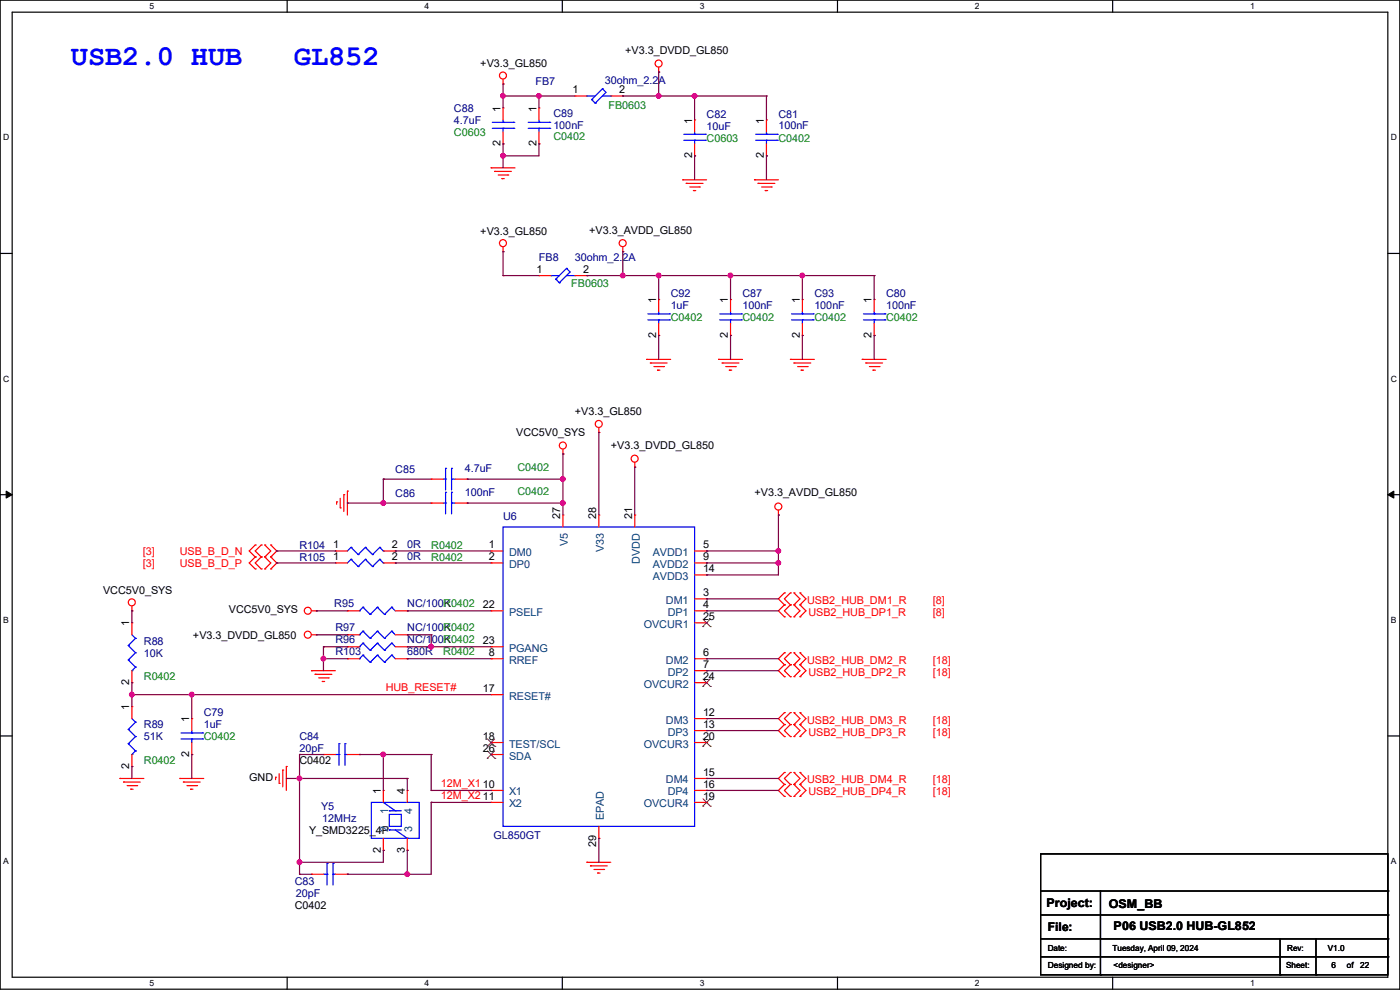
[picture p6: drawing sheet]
<svg xmlns="http://www.w3.org/2000/svg" width="297mm" height="210mm" viewBox="0 0 297 210" stroke-linecap="round" stroke-linejoin="round" font-family="sans-serif">
<path d="M0 0h297v209.8h-297zM2.6 2.6h291.8v204.7h-291.8z" fill="none" stroke="#000" stroke-width=".25"/>
<g fill="#fff">
<path d="M31.7 .3h1v2h-1z"/>
<path d="M31.7 207.6h1v1.9h-1z"/>
</g>
<path d="M60.9 0v2.6M60.9 207.3v2.5" fill="none" stroke="#000" stroke-width=".25"/>
<g fill="#fff">
<path d="M90.1 .3h1v2h-1z"/>
<path d="M90.1 207.6h1v1.9h-1z"/>
</g>
<path d="M119.3 0v2.6M119.3 207.3v2.5" fill="none" stroke="#000" stroke-width=".25"/>
<g fill="#fff">
<path d="M148.5 .3h.9v2h-.9z"/>
<path d="M148.5 207.6h.9v1.9h-.9z"/>
</g>
<path d="M177.7 0v2.6M177.7 207.3v2.5" fill="none" stroke="#000" stroke-width=".25"/>
<g fill="#fff">
<path d="M206.8 .3h1v2h-1z"/>
<path d="M206.8 207.6h1v1.9h-1z"/>
</g>
<path d="M236.1 0v2.6M236.1 207.3v2.5" fill="none" stroke="#000" stroke-width=".25"/>
<g fill="#fff">
<path d="M265.2 .3h1v2h-1z"/>
<path d="M265.2 207.6h1v1.9h-1z"/>
<path d="M.7 28.2h1.2v1.9h-1.2z"/>
<path d="M295.1 28.2h1.2v1.9h-1.2z"/>
<path d="M.7 79.3h1.2v2h-1.2z"/>
<path d="M295.1 79.3h1.2v2h-1.2z"/>
</g>
<path d="M0 53.8h2.6M294.4 53.8h2.6" fill="none" stroke="#000" stroke-width=".25"/>
<g fill="#fff">
<path d="M.7 130.5h1.2v2h-1.2z"/>
<path d="M295.1 130.5h1.1v2h-1.1z"/>
</g>
<path d="M0 104.9h2.6M294.4 104.9h2.6" fill="none" stroke="#000" stroke-width=".25"/>
<path d="M1.3 104.2l1.3 .7-1.3 .8zM294.4 104.9l1.3-.7v1.5z" fill="#000" stroke="#000" stroke-width=".21"/>
<g fill="#fff">
<path d="M.7 181.7h1.2v2h-1.2z"/>
<path d="M295.1 181.7h1.1v2h-1.1z"/>
</g>
<g fill="none" stroke="#000" stroke-width=".25">
<path d="M0 156.1h2.6M294.4 156.1h2.6M220.8 181.1h73.6v25.7h-73.6zM220.8 189h73.6M220.8 194.1h73.6M220.8 199.2h73.6M233.5 189v17.8M271.6 199.2v7.6M279.2 199.2v7.6M294.4 189h.1M294.4 194.1h.1M294.4 199.2h.1"/>
<path d="M220.8 203h73.6M233.5 206.8h.1M271.6 206.8h.1M279.2 206.8h.1M294.4 203h.1"/>
</g>
<g fill="none" stroke="#f00" stroke-width=".25">
<path d="M106.7 17.8h.1M106.7 16.8v1M139.7 15.3h.1M139.7 14.3v1M104.2 35.6h.1M104.2 35.6h5.1M104.9 36.4h.1M104.9 36.4h3.6M105.7 37.1h2M106.5 37.9h.1M106.5 37.9h.5M106.7 22.9h.1"/>
<path d="M106.7 30.5h.1M106.7 22.9v2.5M106.7 28v2.5M107.7 37.1h.1M114.3 22.9h.1M114.3 30.5h.1M114.3 22.9v2.5M114.3 28v2.5M122 20.4h.1M122 20.4h2.5M129.6 20.4h2.5M132.1 20.4h.1"/>
<path d="M144.8 38.1h.1M144.8 38.1h5.1M145.6 38.9h.1M145.6 38.9h3.5M146.3 39.7h2.1M147.4 25.4h.1M147.4 33.1h.1M147.4 25.4v2.6M147.4 30.5v2.6M148.4 39.7h.1M160.1 38.1h.1M160.1 38.1h5"/>
<path d="M160.8 38.9h.1M160.8 38.9h3.6M161.6 39.7h2M162.6 25.4h.1M162.6 33.1h.1M162.6 25.4v2.6M162.6 30.5v2.6M163.6 39.7h.1M106.7 53.4h.1M106.7 52.4v1M114.3 58.5h.1M114.3 58.5h2.6"/>
<path d="M122 58.5h2.5M124.5 58.5h.1M132.1 53.4h.1M132.1 52.4v1M147.1 40.4h.1M147.1 40.4h.5M162.3 40.4h.1M162.3 40.4h.6M137.2 76.2h.1M137.2 76.2h5.1M138 77h.1M138 77h3.5"/>
<path d="M138.7 77.8h2.1M139.5 78.5h.1M139.5 78.5h.5M139.7 63.5h.1M139.7 71.2h.1M139.7 63.5v2.6M139.7 68.6v2.6M140.8 77.8h.1M152.4 76.2h.1M152.4 76.2h5.1M153.2 77h.1M153.2 77h3.6"/>
<path d="M154 77.8h2M154.7 78.5h.1M154.7 78.5h.5M155 63.5h.1M155 71.2h.1M155 63.5v2.6M155 68.6v2.6M156 77.8h.1M167.7 76.2h.1M167.7 76.2h5.1M168.4 77h.1M168.4 77h3.6"/>
<path d="M169.2 77.8h2M170 78.5h.1M170 78.5h.5M170.2 63.5h.1M170.2 71.2h.1M170.2 63.5v2.6M170.2 68.6v2.6M171.2 77.8h.1M182.9 76.2h.1M182.9 76.2h5.1M183.7 77h.1M183.7 77h3.5"/>
<path d="M184.4 77.8h2.1M185.2 78.5h.1M185.2 78.5h.5M185.5 63.5h.1M185.5 71.2h.1M185.5 63.5v2.6M185.5 68.6v2.6M186.5 77.8h.1M119.4 96.3h.1M119.4 95.3v1M127 91.7h.1M127 90.7v1"/>
<path d="M134.7 99.1h.1M134.7 98.1v1M54.1 115.6h.1M54.1 118.2h.1M54.1 115.6l-1.2 1.3 1.2 1.3M54.1 118.2l-1.2 1.2 1.2 1.3M55.4 118.2h.1M55.4 115.6h.1M55.4 115.6l-1.3 1.3 1.3 1.3M55.4 118.2l-1.3 1.2 1.3 1.3M56.2 118.2h.1M56.2 115.6h.1"/>
<path d="M56.2 115.6l1.2 1.3-1.2 1.3M56.2 118.2l1.2 1.2-1.2 1.3M57.4 115.6h.1M57.4 118.2h.1M57.4 115.6l1.3 1.3-1.3 1.3M57.4 118.2l1.3 1.2-1.3 1.3M71.2 116.9h.1M71.2 119.4h.1M71.2 116.9h2.5M71.2 119.4h2.5M71.4 106.5h.1M71.4 106.5v.5"/>
<path d="M72.2 107.7h.1M72.2 105.7v2M72.9 104.9h.1M72.9 104.9v3.6M73.7 104.2h.1M73.7 104.2v5.1M81.3 116.9h2.6M81.3 119.4h2.6M83.9 116.9h.1M83.9 119.4h.1M91.5 101.6h.1M91.5 106.7h.1"/>
<path d="M91.5 101.6h2.5M91.5 106.7h2.5M96.6 101.6h2.5M96.6 106.7h2.5M99.1 101.6h.1M99.1 106.7h.1M104.2 116.9h.1M104.2 119.4h.1M104.2 116.9h2.5M104.2 119.4h2.5M119.4 109.3h.1M119.4 109.3v2.5"/>
<path d="M127 109.3h.1M127 109.3v2.5M134.7 109.3h.1M134.7 109.3v2.5M147.4 116.9h2.5M147.4 119.4h2.5M149.9 116.9h.1M149.9 119.4h.1M165.1 109.3h.1M165.1 108.2v1.1M28 129.6h.1M28 132.1h.1"/>
<path d="M28 128.6v1M28 132.1v2.6M54.1 120.7h.1M55.4 120.7h.1M56.2 120.7h.1M57.4 120.7h.1M66.1 129.6h1M66.1 134.7h1M67.1 129.6h.1M67.1 134.7h.1M73.7 139.7h.1M73.7 129.6h.1"/>
<path d="M73.7 134.7h.1M73.7 137.2h.1M73.7 129.6h2.5M73.7 134.7h2.5M73.7 139.7h2.5M73.7 137.2h2.5M83.9 129.6h2.5M83.9 134.7h2.5M83.9 139.7h2.5M83.9 137.2h2.5M86.4 139.7h.1M86.4 129.6h.1"/>
<path d="M86.4 134.7h.1M86.4 137.2h.1M104.2 137.2h.1M104.2 129.6h.1M104.2 139.7h.1M104.2 129.6h2.5M104.2 139.7h2.5M104.2 137.2h2.5M147.4 129.6h2.5M147.4 139.7h2.5M147.4 122h2.5M147.4 127h2.5"/>
<path d="M147.4 132.1h2.5M149.9 122h.1M149.9 127h.1M149.9 139.7h.1M149.9 129.6h.1M149.9 132.1h.1M166.4 125.8h.1M166.4 128.3h.1M166.4 130.9h.1M166.4 138.5h.1M166.4 125.8l-1.3 1.2 1.3 1.3M166.4 128.3l-1.3 1.3 1.3 1.3"/>
<path d="M166.4 138.5l-1.3 1.2 1.3 1.3M167.7 128.3h.1M167.7 125.8h.1M167.7 130.9h.1M167.7 138.5h.1M167.7 125.8l-1.3 1.2 1.3 1.3M167.7 128.3l-1.3 1.3 1.3 1.3M167.7 138.5l-1.3 1.2 1.3 1.3M168.4 128.3h.1M168.4 125.8h.1M168.4 130.9h.1M168.4 138.5h.1"/>
<path d="M168.4 125.8l1.3 1.2-1.3 1.3M168.4 128.3l1.3 1.3-1.3 1.3M168.4 138.5l1.3 1.2-1.3 1.3M169.7 125.8h.1M169.7 128.3h.1M169.7 130.9h.1M169.7 138.5h.1M169.7 125.8l1.3 1.2-1.3 1.3M169.7 128.3l1.3 1.3-1.3 1.3M169.7 138.5l1.3 1.2-1.3 1.3M28 149.9h.1M28 144.8h.1"/>
<path d="M28 142.3v2.5M28 149.9v2.5M40.7 152.4h.1M40.7 152.4v2.6M40.7 157.5v2.6M66.1 142.3h.1M66.1 142.3h5.1M66.8 143h.1M66.8 143h3.6M67.6 143.8h2M68.4 144.6h.1M68.4 144.6h.5"/>
<path d="M69.6 143.8h.1M104.2 147.4h.1M104.2 157.5h.1M104.2 157.5h2.5M104.2 147.4h2.5M147.4 142.3h2.5M147.4 152.4h2.5M147.4 155h2.5M147.4 144.8h2.5M147.4 157.5h2.5M149.9 152.4h.1M149.9 142.3h.1"/>
<path d="M149.9 155h.1M149.9 144.8h.1M149.9 157.5h.1M166.4 151.2h.1M166.4 153.7h.1M166.4 156.3h.1M166.4 141h.1M166.4 143.6h.1M166.4 151.2l-1.3 1.2 1.3 1.3M166.4 153.7l-1.3 1.3 1.3 1.3M166.4 141l-1.3 1.3 1.3 1.3M167.7 153.7h.1"/>
<path d="M167.7 151.2h.1M167.7 156.3h.1M167.7 141h.1M167.7 143.6h.1M167.7 151.2l-1.3 1.2 1.3 1.3M167.7 153.7l-1.3 1.3 1.3 1.3M167.7 141l-1.3 1.3 1.3 1.3M168.4 153.7h.1M168.4 151.2h.1M168.4 156.3h.1M168.4 141h.1M168.4 143.6h.1"/>
<path d="M168.4 151.2l1.3 1.2-1.3 1.3M168.4 153.7l1.3 1.3-1.3 1.3M168.4 141l1.3 1.3-1.3 1.3M169.7 151.2h.1M169.7 153.7h.1M169.7 156.3h.1M169.7 141h.1M169.7 143.6h.1M169.7 151.2l1.3 1.2-1.3 1.3M169.7 153.7l1.3 1.3-1.3 1.3M169.7 141l1.3 1.3-1.3 1.3M25.4 165.1h.1"/>
<path d="M25.4 165.1h5.1M26.2 165.9h.1M26.2 165.9h3.6M27 166.7h2M27.7 167.4h.1M27.7 167.4h.5M28 162.6h.1M28 160.1v2.5M29 166.7h.1M38.1 165.1h.1M38.1 165.1h5.1M38.9 165.9h.1"/>
<path d="M38.9 165.9h3.6M39.7 166.7h2M40.4 167.4h.1M40.4 167.4h.5M40.7 160.1h.1M41.7 166.7h.1M58.5 164.9h.1M58.5 164.9v.5M59.2 166.2h.1M59.2 164.1v2.1M60 163.4h.1M60 163.4v3.5"/>
<path d="M60.7 162.6h.1M60.7 162.6v5.1M68.6 160.1h.1M68.6 160.1h2.6M73.7 160.1h2.5M76.2 160.1h.1M81.3 167.7h.1M81.3 167.7v2.5M81.3 177.8v2.6M86.4 167.7h.1M86.4 167.7v2.5M86.4 177.8v2.6"/>
<path d="M104.2 160.1h.1M104.2 167.7h.1M104.2 170.2h.1M104.2 167.7h2.5M104.2 170.2h2.5M104.2 160.1h2.5M127 177.8h.1M127 175.3v2.5M147.4 165.1h2.5M147.4 167.7h2.5M147.4 170.2h2.5M149.9 165.1h.1"/>
<path d="M149.9 167.7h.1M149.9 170.2h.1M166.4 163.9h.1M166.4 166.4h.1M166.4 169h.1M166.4 163.9l-1.3 1.2 1.3 1.3M166.4 166.4l-1.3 1.3 1.3 1.3M167.7 166.4h.1M167.7 163.9h.1M167.7 169h.1M167.7 163.9l-1.3 1.2 1.3 1.3M167.7 166.4l-1.3 1.3 1.3 1.3"/>
<path d="M168.4 166.4h.1M168.4 163.9h.1M168.4 169h.1M168.4 163.9l1.3 1.2-1.3 1.3M168.4 166.4l1.3 1.3-1.3 1.3M169.7 163.9h.1M169.7 166.4h.1M169.7 169h.1M169.7 163.9l1.3 1.2-1.3 1.3M169.7 166.4l1.3 1.3-1.3 1.3M66.1 185.5h.1M66.1 185.5h2.5"/>
<path d="M71.2 185.5h2.5M73.7 185.5h.1M81.3 180.4h.1M86.4 180.4h.1M124.5 182.9h.1M124.5 182.9h5.1M125.3 183.7h.1M125.3 183.7h3.5M126 184.4h2.1M126.8 185.2h.1M126.8 185.2h.5M128.1 184.4h.1"/>
<circle cx="106.7" cy="16" r=".74"/>
<circle cx="139.7" cy="13.5" r=".74"/>
<circle cx="106.7" cy="51.6" r=".74"/>
<circle cx="132.1" cy="51.6" r=".74"/>
<circle cx="119.4" cy="94.5" r=".74"/>
<circle cx="127" cy="89.9" r=".74"/>
<circle cx="134.6" cy="97.3" r=".74"/>
<circle cx="165.1" cy="107.5" r=".74"/>
<circle cx="28" cy="127.8" r=".74"/>
<circle cx="65.3" cy="134.6" r=".74"/>
<circle cx="65.3" cy="129.6" r=".74"/>
</g>
<g fill="none" stroke="#00f" stroke-width=".25">
<path d="M127.8 18.8h.1M127.8 18.8l.8 .8-2.3 2.3M127.8 18.8l-2.3 2.3M104.4 27.2h4.6M104.4 26h4.6M106.7 26h.1M106.7 27.2h.1M106.7 25.4v.6M106.7 27.2v.8M109 27.2h.1M109 26h.1M112.1 27.2h4.5"/>
<path d="M112.1 26h4.5M114.3 26h.1M114.3 27.2h.1M114.3 25.4v.6M114.3 27.2v.8M116.6 27.2h.1M116.6 26h.1M124.5 20.4h.1M124.5 20.4h1.8M125.5 21.1h.1M125.5 21.1l.8 .8M126.3 21.9h.1"/>
<path d="M127.8 20.4h1.8M129.6 20.4h.1M145.1 29.8h4.5M145.1 28.5h4.5M147.4 28.5h.1M147.4 29.8h.1M147.4 28v.5M147.4 29.8v.7M149.6 29.8h.1M149.6 28.5h.1M160.3 29.8h4.6M160.3 28.5h4.6"/>
<path d="M162.6 28.5h.1M162.6 29.8h.1M162.6 28v.5M162.6 29.8v.7M164.9 29.8h.1M164.9 28.5h.1M116.9 58.5h.1M116.9 58.5h1.8M117.9 59.2h.1M117.9 59.2l.8 .8M118.7 60h.1M120.2 56.9h.1"/>
<path d="M120.2 58.5h1.8M120.2 56.9l.7 .8-2.2 2.3M120.2 56.9l-2.3 2.3M122 58.5h.1M137.5 67.9h4.5M137.5 66.6h4.5M139.7 66.6h.1M139.7 67.9h.1M139.7 66.1v.5M139.7 67.9v.7M142 67.9h.1M142 66.6h.1"/>
<path d="M152.7 67.9h4.6M152.7 66.6h4.6M155 66.6h.1M155 67.9h.1M155 66.1v.5M155 67.9v.7M157.3 67.9h.1M157.3 66.6h.1M167.9 67.9h4.6M167.9 66.6h4.6M170.2 66.6h.1M170.2 67.9h.1"/>
<path d="M170.2 66.1v.5M170.2 67.9v.7M172.5 67.9h.1M172.5 66.6h.1M183.2 67.9h4.5M183.2 66.6h4.5M185.5 66.6h.1M185.5 67.9h.1M185.5 66.1v.5M185.5 67.9v.7M187.7 67.9h.1M187.7 66.6h.1"/>
<path d="M94.5 99.4h.1M94.5 99.4v4.5M95.8 99.4h.1M95.8 99.4v4.5M74.5 116.1h.1M74.5 118.7h.1M74.5 116.1l-.8 .8M74.5 116.1l1.5 1.5M74.5 118.7l-.8 .7M74.5 118.7l1.5 1.5M76 117.6h.1M77.5 116.1h.1"/>
<path d="M77.5 118.7h.1M77.5 116.1l-1.5 1.5M77.5 116.1l1.5 1.5M77.5 118.7l-1.5 1.5M77.5 118.7l1.5 1.5M79 117.6h.1M80.6 116.1h.1M80.6 118.7h.1M80.6 116.1l-1.6 1.5M80.6 116.1l.7 .8M80.6 118.7l-1.6 1.5M80.6 118.7l.7 .7"/>
<path d="M81.3 116.9h.1M81.3 119.4h.1M94 101.6h.5M94 106.7h.5M94.5 101.6h.1M94.5 106.7h.1M94.5 104.4h.1M94.5 104.4v4.6M95.8 101.6h.1M95.8 104.4h.1M95.8 106.7h.1M95.8 101.6h.8"/>
<path d="M95.8 104.4v4.6M95.8 106.7h.8M106.7 111.8h40.7v63.5h-40.7zM27.2 136.9h.1M27.2 140h.1M27.2 136.9l1.5 1.6M27.2 140l1.5 1.5M28 134.7l.7 .7M28.7 135.4h.1M28.7 138.5h.1M28.7 135.4l-1.5 1.5M28.7 138.5l-1.5 1.5"/>
<path d="M76 120.2h.1M76.2 139.7h.1M76.2 129.6h.1M76.2 134.7h.1M76.2 137.2h.1M77 139h.1M77 128.8h.1M77 133.9h.1M77 136.4h.1M77 139l1.5 1.5M77 139l-.8 .7M77 128.8l1.5 1.5"/>
<path d="M77 128.8l-.8 .8M77 133.9l1.5 1.5M77 133.9l-.8 .8M77 136.4l1.5 1.6M77 136.4l-.8 .8M78.5 130.3h.1M78.5 135.4h.1M78.5 138h.1M79 120.2h.1M80.1 139h.1M80.1 128.8h.1M80.1 133.9h.1"/>
<path d="M80.1 136.4h.1M80.1 139l1.5 1.5M80.1 139l-1.6 1.5M80.1 128.8l1.5 1.5M80.1 128.8l-1.6 1.5M80.1 133.9l1.5 1.5M80.1 133.9l-1.6 1.5M80.1 136.4l1.5 1.6M80.1 136.4l-1.6 1.6M81.6 130.3h.1M81.6 135.4h.1M81.6 138h.1"/>
<path d="M83.1 139h.1M83.1 128.8h.1M83.1 133.9h.1M83.1 136.4h.1M83.1 139l.8 .7M83.1 139l-1.5 1.5M83.1 128.8l.8 .8M83.1 128.8l-1.5 1.5M83.1 133.9l.8 .8M83.1 133.9l-1.5 1.5M83.1 136.4l.8 .8M83.1 136.4l-1.5 1.6"/>
<path d="M27.2 154.7h.1M27.2 157.8h.1M27.2 154.7l1.5 1.6M27.2 157.8l1.5 1.5M28 142.3h.1M28 152.4l.7 .8M28.7 153.2h.1M28.7 156.3h.1M28.7 159.3h.1M28.7 141.5h.1M28.7 153.2l-1.5 1.5M28.7 156.3l-1.5 1.5"/>
<path d="M28.7 159.3l-.7 .8M28.7 141.5l-.7 .8M38.4 156.8h4.6M38.4 155.5h4.6M40.7 155.5h.1M40.7 156.8h.1M40.7 155v.5M40.7 156.8v.7M43 156.8h.1M43 155.5h.1M71.9 157.8h.1M71.9 157.8v4.5"/>
<path d="M73.2 157.8h.1M73.2 157.8v4.5M78.5 140.5h.1M81.6 140.5h.1M28 160.1h.1M71.2 160.1h.7M71.9 160.1h.1M73.2 160.1h.1M73.2 160.1h.5M78.8 170.2h10.1v7.6h-10.1zM81.3 170.2l2.6 1.8M82.6 172.8h2.5v2.5h-2.5z"/>
<path d="M82.6 172h.1M82.6 176.1h.1M82.6 172h2.5M82.6 176.1h2.5M83.9 172h.1M83.9 176.1l2.5 1.7M86.4 177.8h.1M68.6 185.5h.8M69.4 183.2h.1M69.4 185.5h.1M69.4 183.2v4.5M70.7 185.5h.1"/>
<path d="M70.7 183.2h.1M70.7 185.5h.5M70.7 183.2v4.5"/>
</g>
<g fill="none" stroke="#804000" stroke-width=".21">
<path d="M149.1 132.9h.1M149.1 131.4l1.6 1.5M150.7 131.4l-1.6 1.5M150.7 132.9h.1M103.4 158.3h.1M103.4 159.3l1.6 1.6M103.4 156.8l1.6 1.5M104.9 159.3l-1.5 1.6M104.9 156.8l-1.5 1.5M105 158.3h.1M149.1 145.6h.1M149.1 158.3h.1"/>
<path d="M149.1 144.1l1.6 1.5M149.1 156.8l1.6 1.5M150.7 144.1l-1.6 1.5M150.7 156.8l-1.6 1.5M150.7 145.6h.1M150.7 158.3h.1M103.4 160.9h.1M105 160.9h.1M149.1 171h.1M149.1 169.5l1.6 1.5M150.7 169.5l-1.6 1.5M150.7 171h.1"/>
</g>
<g fill="none" stroke="#800040" stroke-width=".25">
<path d="M106.7 17.8h.1M106.7 17.8v5.1M139.7 15.3h.1M139.7 15.3v5.1M106.7 20.4h.1M106.7 30.5h.1M106.7 33.1h.1M106.7 30.5v5.1M106.7 20.4h15.3M114.3 20.4h.1M114.3 30.5h.1M114.3 20.4v2.5"/>
<path d="M114.3 30.5v2.6h-7.6M132.1 20.4h.1M132.1 20.4h30.5M139.7 20.4h.1M147.4 20.4h.1M147.4 33.1h.1M147.4 20.4v5M147.4 33.1v5M162.6 20.4h.1M162.6 33.1h.1M162.6 20.4v5M162.6 33.1v5"/>
<path d="M106.7 53.4h.1M106.7 58.5h.1M106.7 53.4v5.1M106.7 58.5h7.6M124.5 58.5h.1M124.5 58.5h61M132.1 53.4h.1M132.1 58.5h.1M132.1 53.4v5.1M139.7 58.5h.1M139.7 58.5v5M155 58.5h.1"/>
<path d="M155 58.5v5M170.2 58.5h.1M170.2 58.5v5M185.5 58.5h.1M185.5 58.5v5M139.7 71.2h.1M139.7 71.2v5M155 71.2h.1M155 71.2v5M170.2 71.2h.1M170.2 71.2v5M185.5 71.2h.1"/>
<path d="M185.5 71.2v5M119.4 96.3h.1M119.4 96.3v13M127 91.7h.1M127 91.7v17.6M134.7 99.1h.1M134.7 99.1v10.2M58.7 116.9h.1M58.7 119.4h.1M58.7 116.9h12.5M58.7 119.4h12.5M73.7 106.7h.1"/>
<path d="M73.7 106.7h17.8M81.3 101.6h.1M81.3 106.7h.1M81.3 101.6v5.1M81.3 101.6h10.2M83.9 116.9h.1M83.9 119.4h.1M83.9 116.9h20.3M83.9 119.4h20.3M99.1 101.6h.1M99.1 106.7h.1M99.1 101.6h20.3"/>
<path d="M99.1 106.7h20.3M119.4 101.6h.1M119.4 106.7h.1M149.9 116.9h.1M149.9 119.4h.1M149.9 116.9h15.2M149.9 119.4h15.2M165.1 109.3h.1M165.1 116.9h.1M165.1 119.4h.1M165.1 109.3v12.7h-15.2M28 129.6h.1"/>
<path d="M28 129.6v2.5M67.1 129.6h.1M67.1 134.7h.1M67.1 129.6h6.6M67.1 134.7h6.6M68.6 137.2h.1M68.6 139.7h.1M68.6 137.2v5.1M68.6 137.2h5.1M68.6 139.7h5.1M86.4 129.6h.1M86.4 134.7h.1"/>
<path d="M86.4 137.2h.1M86.4 139.7h.1M86.4 129.6h17.8M86.4 134.7h5.1M86.4 137.2h17.8M86.4 139.7h17.8M91.5 134.7h.1M91.5 137.2h.1M91.5 134.7v2.5M149.9 122h.1M149.9 127h.1M149.9 129.6h.1"/>
<path d="M149.9 139.7h.1M149.9 127h15.2M149.9 129.6h15.2M149.9 139.7h15.2M28 144.8h.1M28 147.4h.1M28 144.8v5.1M28 147.4h76.2M40.7 147.4h.1M40.7 147.4v5M149.9 152.4h.1M149.9 155h.1"/>
<path d="M149.9 142.3h.1M149.9 152.4h15.2M149.9 155h15.2M149.9 142.3h15.2M28 162.6h.1M28 162.6v2.5M40.7 160.1h.1M40.7 160.1v5M60.7 165.1h.1M60.7 165.1h25.7M63.5 160.1h.1M63.5 165.1h.1"/>
<path d="M63.5 160.1v25.4M63.5 160.1h5.1M76.2 160.1h.1M76.2 160.1h15.3M81.3 160.1h.1M81.3 160.1v7.6M86.4 165.1h.1M86.4 165.1v2.6M91.5 160.1h.1M91.5 167.7h.1M91.5 170.2h.1M91.5 160.1v7.6"/>
<path d="M91.5 170.2v15.3h-17.8M91.5 167.7h12.7M91.5 170.2h12.7M127 177.8h.1M127 177.8v5.1M149.9 165.1h.1M149.9 167.7h.1M149.9 165.1h15.2M149.9 167.7h15.2M63.5 182.9h.1M63.5 185.5h.1M63.5 185.5h2.6"/>
<path d="M73.7 185.5h.1M81.3 180.4h.1M81.3 180.4v2.5h-17.8M86.4 180.4h.1M86.4 185.5h.1M86.4 180.4v5.1"/>
</g>
<g fill="#f0f" stroke="#f0f" stroke-width=".25">
<circle cx="119.4" cy="101.6" r=".49"/>
<circle cx="114.3" cy="20.3" r=".49"/>
<circle cx="106.7" cy="20.3" r=".49"/>
<circle cx="139.7" cy="20.3" r=".49"/>
<circle cx="147.3" cy="20.3" r=".49"/>
<circle cx="81.3" cy="106.7" r=".49"/>
<circle cx="119.4" cy="106.7" r=".49"/>
<circle cx="165.1" cy="116.9" r=".49"/>
<circle cx="106.7" cy="33" r=".49"/>
<circle cx="165.1" cy="119.4" r=".49"/>
<circle cx="68.6" cy="139.7" r=".49"/>
<circle cx="91.5" cy="137.2" r=".49"/>
<circle cx="132.1" cy="58.4" r=".49"/>
<circle cx="155" cy="58.4" r=".49"/>
<circle cx="139.7" cy="58.4" r=".49"/>
<circle cx="170.2" cy="58.4" r=".49"/>
<circle cx="28" cy="147.3" r=".49"/>
<circle cx="40.7" cy="147.3" r=".49"/>
<circle cx="81.3" cy="160" r=".49"/>
<circle cx="63.5" cy="165.1" r=".49"/>
<circle cx="63.5" cy="182.9" r=".49"/>
<circle cx="86.4" cy="185.4" r=".49"/>
</g>
<g font-size="6.1" fill="#00f">
<text x="15" y="13.8">USB2.0 HUB</text>
<text x="62.3" y="13.8">GL852</text>
</g>
<g font-size="2.5">
<text x="222" y="192.4">Project:</text>
<text x="222.3" y="197.5">File:</text>
<text x="235.2" y="192.7">OSM_BB</text>
<text x="236.3" y="197.2">P06 USB2.0 HUB-GL852</text>
</g>
<g font-size="2.3">
<text x="132.6" y="11.5">+V3.3_DVDD_GL850</text>
<text x="101.9" y="14.3">+V3.3_GL850</text>
<text x="106.2" y="23.7" transform="rotate(-90 106.2 23.7)">1</text>
<text x="113.8" y="23.7" transform="rotate(-90 113.8 23.7)">1</text>
<text x="121.5" y="19.8">1</text>
<text x="131.4" y="19.8">2</text>
<text x="146.8" y="26.2" transform="rotate(-90 146.8 26.2)">1</text>
<text x="162.1" y="26.2" transform="rotate(-90 162.1 26.2)">1</text>
<text x="106.2" y="31" transform="rotate(-90 106.2 31)">2</text>
<text x="113.8" y="31" transform="rotate(-90 113.8 31)">2</text>
<text x="146.8" y="33.6" transform="rotate(-90 146.8 33.6)">2</text>
<text x="162.1" y="33.6" transform="rotate(-90 162.1 33.6)">2</text>
<text x="101.9" y="49.9">+V3.3_GL850</text>
<text x="125" y="49.6">+V3.3_AVDD_GL850</text>
<text x="113.8" y="57.9">1</text>
<text x="123.7" y="57.9">2</text>
<text x="139.2" y="64.3" transform="rotate(-90 139.2 64.3)">1</text>
<text x="154.4" y="64.3" transform="rotate(-90 154.4 64.3)">1</text>
<text x="169.7" y="64.3" transform="rotate(-90 169.7 64.3)">1</text>
<text x="184.9" y="64.3" transform="rotate(-90 184.9 64.3)">1</text>
<text x="139.2" y="71.7" transform="rotate(-90 139.2 71.7)">2</text>
<text x="154.4" y="71.7" transform="rotate(-90 154.4 71.7)">2</text>
<text x="169.7" y="71.7" transform="rotate(-90 169.7 71.7)">2</text>
<text x="184.9" y="71.7" transform="rotate(-90 184.9 71.7)">2</text>
<text x="122" y="88">+V3.3_GL850</text>
<text x="109.5" y="92.5">VCC5V0_SYS</text>
<text x="129.6" y="95.3">+V3.3_DVDD_GL850</text>
<text x="160.1" y="105.2">+V3.3_AVDD_GL850</text>
<text x="118.9" y="110" transform="rotate(-90 118.9 110)">27</text>
<text x="126.5" y="110" transform="rotate(-90 126.5 110)">28</text>
<text x="134.1" y="110" transform="rotate(-90 134.1 110)">21</text>
<text x="70.7" y="116.3">1</text>
<text x="70.7" y="118.9">1</text>
<text x="83.1" y="116.3">2</text>
<text x="83.1" y="118.9">2</text>
<text x="103.7" y="116.3">1</text>
<text x="103.7" y="118.9">2</text>
<text x="149.1" y="116.3">5</text>
<text x="149.1" y="118.9">9</text>
<text x="149.1" y="121.4">14</text>
<text x="21.9" y="126.1">VCC5V0_SYS</text>
<text x="48.6" y="130.1">VCC5V0_SYS</text>
<text x="102.4" y="129">22</text>
<text x="149.1" y="126.5">3</text>
<text x="149.1" y="129">4</text>
<text x="149.1" y="131.6">25</text>
<text x="27.4" y="132.9" transform="rotate(-90 27.4 132.9)">1</text>
<text x="40.9" y="135.5">+V3.3_DVDD_GL850</text>
<text x="102.4" y="136.7">23</text>
<text x="103.7" y="139.2">8</text>
<text x="149.1" y="139.2">6</text>
<text x="149.1" y="141.7">7</text>
<text x="27.4" y="145.3" transform="rotate(-90 27.4 145.3)">2</text>
<text x="102.4" y="146.8">17</text>
<text x="149.1" y="144.3">24</text>
<text x="27.4" y="150.7" transform="rotate(-90 27.4 150.7)">1</text>
<text x="40.1" y="153.2" transform="rotate(-90 40.1 153.2)">1</text>
<text x="149.1" y="151.9">12</text>
<text x="149.1" y="154.4">13</text>
<text x="40.1" y="160.6" transform="rotate(-90 40.1 160.6)">2</text>
<text x="102.4" y="159.5">26</text>
<text x="102.4" y="157">18</text>
<text x="149.1" y="157">20</text>
<text x="27.4" y="163.1" transform="rotate(-90 27.4 163.1)">2</text>
<text x="52.9" y="165.7">GND</text>
<text x="63.5" y="162.1">C0402</text>
<text x="102.4" y="167.1">10</text>
<text x="149.1" y="164.6">15</text>
<text x="149.1" y="167.1">16</text>
<text x="80.8" y="168.4" transform="rotate(-90 80.8 168.4)">1</text>
<text x="85.9" y="168.4" transform="rotate(-90 85.9 168.4)">4</text>
<text x="102.4" y="169.7">11</text>
<text x="149.1" y="169.7">19</text>
<text x="65.6" y="176.9">Y_SMD3225_4P</text>
<text x="126.5" y="179.6" transform="rotate(-90 126.5 179.6)">29</text>
<text x="80.8" y="180.9" transform="rotate(-90 80.8 180.9)">2</text>
<text x="85.9" y="180.9" transform="rotate(-90 85.9 180.9)">3</text>
<text x="62.5" y="192.9">C0402</text>
</g>
<g font-size="2.3" fill="#000080">
<text x="128.3" y="17.9">30ohm_2.2A</text>
<text x="96.3" y="23.7">C88</text>
<text x="113.6" y="18.1">FB7</text>
<text x="96.3" y="26.2">4.7uF</text>
<text x="117.4" y="24.7">C89</text>
<text x="117.4" y="27.3">100nF</text>
<text x="149.9" y="25">C82</text>
<text x="149.9" y="27.5">10uF</text>
<text x="165.1" y="25">C81</text>
<text x="165.1" y="27.3">100nF</text>
<text x="114.3" y="55.5">FB8</text>
<text x="122" y="55.5">30ohm_2.2A</text>
<text x="142.3" y="63.1">C92</text>
<text x="142.3" y="65.6">1uF</text>
<text x="157.5" y="63.1">C87</text>
<text x="157.5" y="65.6">100nF</text>
<text x="172.8" y="63.1">C93</text>
<text x="172.8" y="65.6">100nF</text>
<text x="188" y="63.1">C80</text>
<text x="188" y="65.6">100nF</text>
<text x="83.9" y="100.4">C85</text>
<text x="98.6" y="100.2">4.7uF</text>
<text x="83.9" y="105.5">C86</text>
<text x="98.6" y="105.2">100nF</text>
<text x="106.7" y="110.3">U6</text>
<text x="63.5" y="116.4">R104</text>
<text x="63.5" y="119">R105</text>
<text x="86.4" y="116.2">0R</text>
<text x="86.4" y="118.7">0R</text>
<text x="70.9" y="128.9">R95</text>
<text x="86.4" y="128.9">NC/100K</text>
<text x="30.5" y="136.7">R88</text>
<text x="71.2" y="133.9">R97</text>
<text x="71.2" y="136.5">R96</text>
<text x="86.4" y="133.9">NC/100K</text>
<text x="86.4" y="136.5">NC/100K</text>
<text x="30.5" y="139.3">10K</text>
<text x="71.2" y="139">R103</text>
<text x="86.4" y="139">680R</text>
<text x="30.5" y="154.5">R89</text>
<text x="43.2" y="152">C79</text>
<text x="43.2" y="154.5">1uF</text>
<text x="30.5" y="157.1">51K</text>
<text x="63.5" y="157.1">C84</text>
<text x="63.5" y="159.6">20pF</text>
<text x="68.1" y="171.8">Y5</text>
<text x="68.4" y="174.3">12MHz</text>
<text x="104.7" y="177.9">GL850GT</text>
<text x="62.5" y="187.8">C83</text>
<text x="62.8" y="190.3">20pF</text>
</g>
<g font-size="2.3" fill="#008000">
<text x="129.1" y="23.2">FB0603</text>
<text x="96.3" y="28.8">C0603</text>
<text x="117.4" y="29.8">C0402</text>
<text x="149.9" y="30.1">C0603</text>
<text x="165.1" y="30.1">C0402</text>
<text x="121.2" y="60.8">FB0603</text>
<text x="142.3" y="68.2">C0402</text>
<text x="157.5" y="68.2">C0402</text>
<text x="172.8" y="68.2">C0402</text>
<text x="188" y="68.2">C0402</text>
<text x="109.8" y="99.9">C0402</text>
<text x="109.8" y="105">C0402</text>
<text x="91.5" y="116.4">R0402</text>
<text x="91.5" y="119">R0402</text>
<text x="94" y="128.9">R0402</text>
<text x="94" y="133.9">R0402</text>
<text x="94" y="136.5">R0402</text>
<text x="94" y="139">R0402</text>
<text x="30.5" y="144.4">R0402</text>
<text x="43.2" y="157.1">C0402</text>
<text x="30.5" y="162.1">R0402</text>
</g>
<g font-size="2.3" fill="#f00">
<text x="30.3" y="117.7">[3]</text>
<text x="38.1" y="117.7">USB_B_D_N</text>
<text x="30.3" y="120.2">[3]</text>
<text x="38.1" y="120.2">USB_B_D_P</text>
<text x="171.2" y="128.1">USB2_HUB_DM1_R</text>
<text x="171.5" y="130.6">USB2_HUB_DP1_R</text>
<text x="197.9" y="128.1">[8]</text>
<text x="197.9" y="130.6">[8]</text>
<text x="171.2" y="140.8">USB2_HUB_DM2_R</text>
<text x="171.5" y="143.3">USB2_HUB_DP2_R</text>
<text x="197.9" y="140.8">[18]</text>
<text x="197.9" y="143.3">[18]</text>
<text x="81.8" y="146.6">HUB_RESET#</text>
<text x="171.2" y="153.5">USB2_HUB_DM3_R</text>
<text x="197.9" y="153.5">[18]</text>
<text x="171.5" y="156">USB2_HUB_DP3_R</text>
<text x="197.9" y="156">[18]</text>
<text x="93.5" y="167">12M_X1</text>
<text x="171.2" y="166.2">USB2_HUB_DM4_R</text>
<text x="197.9" y="166.2">[18]</text>
<text x="93.5" y="169.5">12M_X2</text>
<text x="171.5" y="168.7">USB2_HUB_DP4_R</text>
<text x="197.9" y="168.7">[18]</text>
</g>
<g font-size="2.3" fill="#004080">
<text x="108" y="117.9">DM0</text>
<text x="120.5" y="115.9" transform="rotate(-90 120.5 115.9)">V5</text>
<text x="128.1" y="117.1" transform="rotate(-90 128.1 117.1)">V33</text>
<text x="135.7" y="119.6" transform="rotate(-90 135.7 119.6)">DVDD</text>
<text x="138.5" y="117.9">AVDD1</text>
<text x="108" y="120.5">DP0</text>
<text x="138.5" y="120.5">AVDD2</text>
<text x="138.5" y="123">AVDD3</text>
<text x="108" y="130.6">PSELF</text>
<text x="141.3" y="128.1">DM1</text>
<text x="141.6" y="130.6">DP1</text>
<text x="136.6" y="133.2">OVCUR1</text>
<text x="108" y="138.3">PGANG</text>
<text x="108" y="140.8">RREF</text>
<text x="141.3" y="140.8">DM2</text>
<text x="141.6" y="143.3">DP2</text>
<text x="108" y="148.4">RESET#</text>
<text x="136.6" y="145.9">OVCUR2</text>
<text x="141.3" y="153.5">DM3</text>
<text x="108" y="161.1">SDA</text>
<text x="108" y="158.6">TEST/SCL</text>
<text x="136.6" y="158.6">OVCUR3</text>
<text x="141.6" y="156">DP3</text>
<text x="141.3" y="166.2">DM4</text>
<text x="82.4" y="172.8" transform="rotate(-90 82.4 172.8)">1</text>
<text x="87.5" y="172.8" transform="rotate(-90 87.5 172.8)">4</text>
<text x="108" y="168.7">X1</text>
<text x="108" y="171.3">X2</text>
<text x="136.6" y="171.3">OVCUR4</text>
<text x="141.6" y="168.7">DP4</text>
<text x="82.4" y="176.6" transform="rotate(-90 82.4 176.6)">2</text>
<text x="87.5" y="176.6" transform="rotate(-90 87.5 176.6)">3</text>
<text x="128.1" y="174" transform="rotate(-90 128.1 174)">EPAD</text>
</g>
<g font-size="1.8">
<text x="31.7" y="1.9">5</text>
<text x="90.1" y="1.9">4</text>
<text x="148.5" y="1.9">3</text>
<text x="206.8" y="1.9">2</text>
<text x="265.2" y="1.9">1</text>
<text x=".7" y="29.8">D</text>
<text x="295.1" y="29.8">D</text>
<text x=".7" y="80.9">C</text>
<text x="295.1" y="80.9">C</text>
<text x=".7" y="132.1">B</text>
<text x="295.1" y="132.1">B</text>
<text x=".7" y="183.3">A</text>
<text x="295.1" y="183.3">A</text>
<text x="222.3" y="201.8">Date:</text>
<text x="236" y="201.8">Tuesday, April 09, 2024</text>
<text x="273.1" y="201.8">Rev:</text>
<text x="281.7" y="201.8">V1.0</text>
<text x="31.7" y="209.2">5</text>
<text x="90.1" y="209.2">4</text>
<text x="148.5" y="209.2">3</text>
<text x="206.8" y="209.2">2</text>
<text x="222.3" y="205.4">Designed by:</text>
<text x="236.3" y="205.4">&lt;designer&gt;</text>
<text x="265.2" y="209.2">1</text>
<text x="272.8" y="205.4">Sheet:</text>
<text x="282.5" y="205.4">6</text>
<text x="285.7" y="205.4">of</text>
<text x="288.6" y="205.4">22</text>
</g>
</svg>
